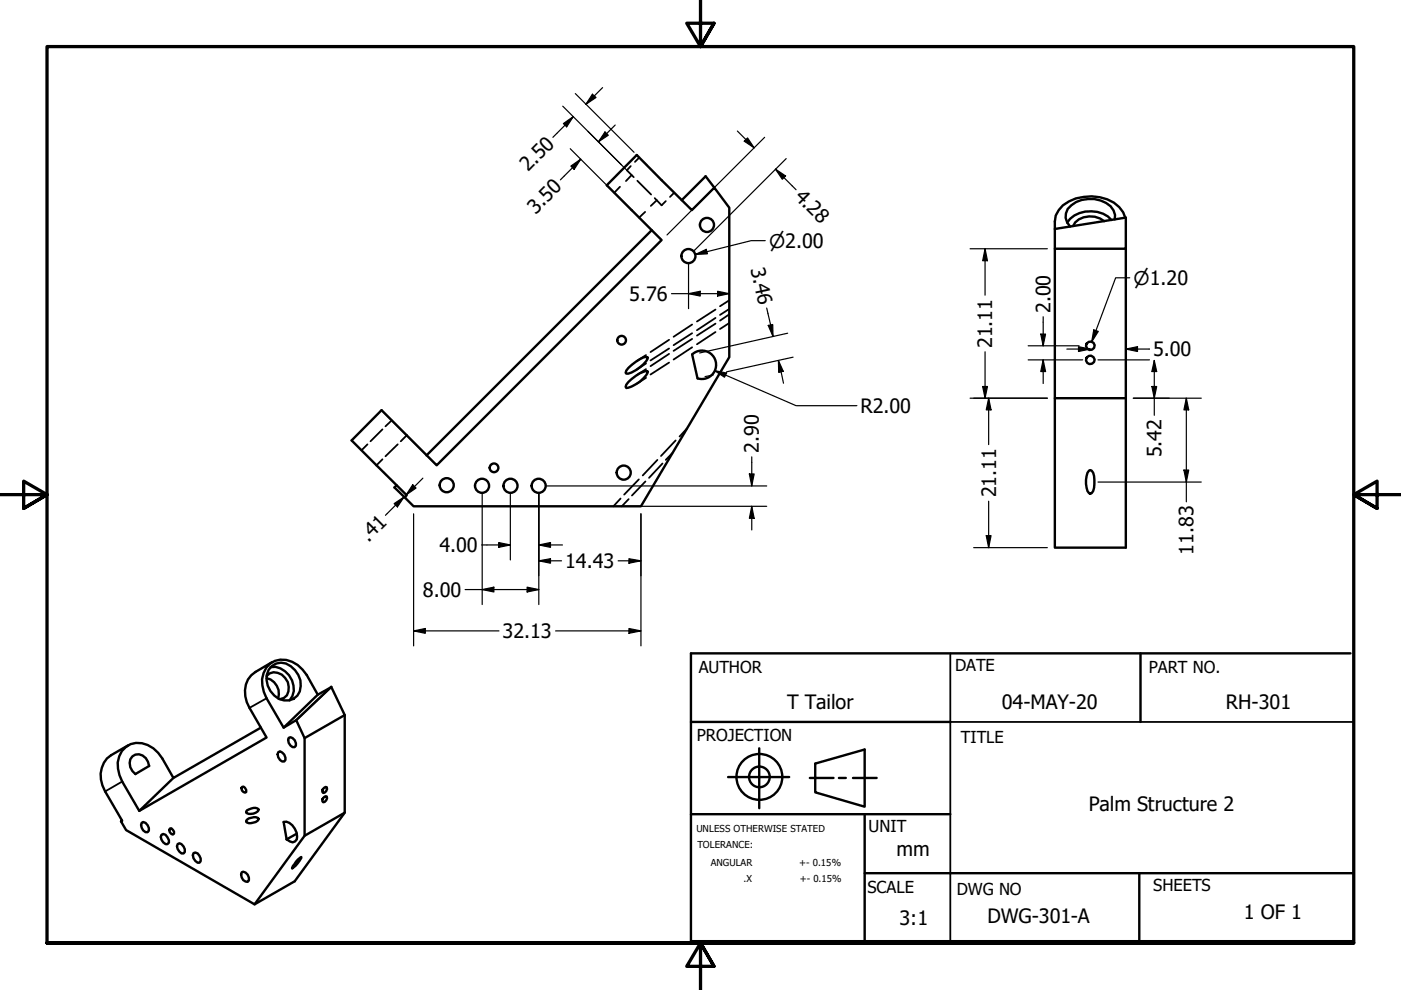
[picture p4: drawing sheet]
<svg xmlns="http://www.w3.org/2000/svg" width="297mm" height="210mm" viewBox="0 0 297 210" stroke-linecap="round" stroke-linejoin="round" font-family="sans-serif">
<!-- layer: Hidden (ANSI) -->
<g fill="none" stroke="#000" stroke-width=".38">
<path d="M131.4 39.6l-1.2 1.3M133.7 35.2l-.8 .9 1.5 1.5M133.9 37.1l-1.2 1.3M135.1 38.3l2.9 2.9M135.5 33.4l-.9 .9M136.8 44.9l-1.3 1.2M138.8 42l1.5 1.5 .9-.9M139.3 42.5l-1.3 1.2M142.9 40.9l-.9 .9M137 78.3l-2 1.2M137 77.1l-2 1.3M137 75.3l-2 1.3"/>
<path d="M141.9 76.9l-4 2.5M141.9 75l-4 2.6M141.9 73.9l-4 2.5M141.9 72l-4 2.6M146.7 73.6l-3.9 2.6M146.7 71.9l-3.9 2.5M146.7 70.6l-3.9 2.6M146.7 68.8l-3.9 2.6M151.7 70.4l-3.9 2.6M151.7 68.6l-3.9 2.6M151.7 67.4l-3.9 2.6M151.7 65.6l-3.9 2.6"/>
<path d="M154.6 68.5l-1.9 1.3M154.6 66.6l-1.9 1.4M154.6 65.5l-1.9 1.3M154.6 63.7l-1.9 1.2M77.9 94.2l-1.3 1.3M81.1 97.4l-1.3 1.3M81.1 91l-2.6 2.6M83.1 89.1l-1.4 1.3M84.3 94.2l-2.6 2.5M86.2 92.3l-1.2 1.3M137 80.1l-2 1.3M139.4 97.5l-3.1 3.3"/>
<path d="M140.5 98.3l-2.9 3M142.6 96l-1.4 1.5M143.3 93.4l-3.2 3.3M145.6 90.9l-1.5 1.7M131.6 105.7l-1.6 1.7M133.3 105.8l-1.5 1.6M135.4 101.6l-3.1 3.3M136.8 102.1l-2.8 3"/>
</g>
<!-- layer: Visible (ANSI) -->
<g fill="none" stroke="#000" stroke-width=".51">
<path d="M135 32.9l11.7 11.6 4.7-4.7 3.2 4.2v31.7l-18.7 31.7h-48.2l-1.9-2 .4-.4-11.7-11.6 6.4-6.4 11.7 11.7 47.7-47.8-11.6-11.6zM151.4 39.8l-1.8-2.4-5.1 5.1M138.2 48.8l-47.8 47.8M223.6 48.5l15.1-2.4v6.6h-15.1M234.1 46.9a4.7 4.7 0 0 0-6.1 .3l-.5 .7M235.6 46.6a6.3 6.3 0 0 0-9.3 .6M236.3 46.5a3.2 3.2 0 0 0-1.8-3.5 6.7 6.7 0 0 0-8.1 1.3 2.91 2.91 0 0 0 .5 3.7M238.6 46.1a6.3 6.3 0 0 0-5.4-4.3 8.7 8.7 0 0 0-8.7 2.7l-.7 1.2-.2 1.3v69.1h15.1v-31.7M238.7 52.7v31.7h-15.1M133.2 78a9.2 9.2 0 0 1 3.8-2.3l.3 .1a3.1 3.1 0 0 1-1.7 2.1 4.7 4.7 0 0 1-2.8 1.3l-.1-.2 .1-.4zM146.8 75.1a3 3 0 0 1 5 1.6 3 3 0 0 1-3.9 3.5l-1.2-5M133.2 81a9.2 9.2 0 0 1 3.8-2.4l.3 .2a3.3 3.3 0 0 1-1.7 2.1 6 6 0 0 1-2.8 1.4l-.1-.3 .1-.4z"/>
<path d="M230.9 99.8l.2-.1a1.83 1.83 0 0 1 .9 2.1 3.8 3.8 0 0 1-.5 2.8l-.4 .1-.2-.1a4.7 4.7 0 0 1 0-4.8zM84.1 102.9l-.5 .4 2.2 2.1M56.5 143.8a3.4 3.4 0 0 1 2.5 4.3M56.5 143.4a2.4 2.4 0 0 1 4 .3 3.3 3.3 0 0 1 .3 3.7l-.6 .6-.8 .2M57.3 141.4a4.6 4.6 0 0 1 4.7 6.2l-.6 .9M57.7 141.2a3.1 3.1 0 0 1 4 .1 4.5 4.5 0 0 1 1.4 6.2 3.6 3.6 0 0 1-5.8-1 4.1 4.1 0 0 1 .4-5.3zM57.7 140.4l-3.5 2.1a5.2 5.2 0 0 0-1.9 6.4l4.2 7.5-27 15.5-3.6-6.2a6.4 6.4 0 0 1-.1-6.5 4.6 4.6 0 0 1 6.7-.5l1 .9 .9 1.2 2.4 4.1 18.5-10.6M59 159.5l.4-.2a1.71 1.71 0 0 1 1.1 1.8l-.2 .4a1.39 1.39 0 0 1-1.3-2zM61.2 156.4a1.27 1.27 0 0 1 1.5 1.7l-.2 .3a1.39 1.39 0 0 1-1.3-2zM67.4 147.3l-7.3 7M70.2 145.6l-2.8 1.7-2.4-4.2a5.9 5.9 0 0 0-6.7-3 5.1 5.1 0 0 0-2.4 6.6l.6 1.4 3.6 6.2 2.7-1.6 1.8 3.8v20.7l-10.6 14.5-27.3-15.7-1-1.8 .2-.2-3.6-6.2a5.6 5.6 0 0 1 1.3-7.7l3.6-2.1M70.2 145.6l2.9 6-8.5 4.9"/>
<path d="M70.2 145.6l-7.4 7.1M73.1 151.6v20.7l-8.5 4.9M25.8 174l-.1 .2M28.1 160.4a2.07 2.07 0 0 1 3.3 1.1l.2 .9-2.9 1.7a2.58 2.58 0 0 1-.6-3.7zM30 174.5l.4-.2a1.67 1.67 0 0 1 1.2 1.8l-.3 .3a1.4 1.4 0 0 1-1.3-1.9zM34.2 177l.4-.2a1.86 1.86 0 0 1 1.2 1.9l-.3 .3a1.46 1.46 0 0 1-1.3-2zM36 175.7l.3-.1 .6 .7v.5l-.3 .1a.91 .91 0 0 1-.6-1.2zM36.8 164.9l-7.3 7M37.7 179l.3-.2a1.71 1.71 0 0 1 1.2 1.8l-.3 .3a1.46 1.46 0 0 1-1.2-1.9zM51.3 166.8h.3l.3 .2 .3 .5v.4l-.3 .2-.6-.5-.1-.5zM52.4 173.8l.4-.3a1.95 1.95 0 0 1 2 .1 .99 .99 0 0 1-1.1 .8 1.46 1.46 0 0 1-1.5-.1zM52.4 171.8l.4-.2a1.78 1.78 0 0 1 2 0 1.86 1.86 0 0 1-2.6 .7z"/>
<path d="M60.1 174.3a2.24 2.24 0 0 1 2.4 1.4 2.15 2.15 0 0 1 0 2.7l-.5 .2-1.2-.6zM62.9 176.8l-2.1 1.2M68.7 169l.3-.2 .3 .1a.93 .93 0 0 1-.8 1.2l-.2-.3 .1-.4zM68.7 167l.3-.2 .3 .1a.93 .93 0 0 1-.8 1.2l-.2-.2 .1-.5zM73.1 172.3l-10.6 14.6-8.5 4.8M41 180.9l.4-.1a1.71 1.71 0 0 1 1.1 1.8l-.2 .3a1.48 1.48 0 0 1-1.3-2zM51.2 184.9a1.29 1.29 0 0 1 1.6 1.8l-.3 .3a1.42 1.42 0 0 1-1.3-2.1zM63.1 182.3l.8-.6a5.1 5.1 0 0 1-2 2.4l.2-.5z"/>
<circle cx="146" cy="54.3" r="1.49"/>
<circle cx="149.9" cy="47.7" r="1.49"/>
<circle cx="131.8" cy="72.1" r=".92"/>
<circle cx="231.2" cy="76.3" r=".9"/>
<circle cx="231.2" cy="73.3" r=".91"/>
<circle cx="104.7" cy="99.2" r=".92"/>
<circle cx="94.7" cy="102.9" r="1.49"/>
<circle cx="102.2" cy="103" r="1.49"/>
<circle cx="108.2" cy="103" r="1.49"/>
<circle cx="114.2" cy="103" r="1.49"/>
<circle cx="132.2" cy="100.2" r="1.49"/>
</g>
<!-- layer: Visible Narrow (ANSI) -->
<path d="M56.5 148.1l-3.6 2M70.1 145.8l-7.3 6.9M25.9 165.7l-3.6 2.1" fill="none" stroke="#000" stroke-width=".38"/>
<!-- layer: Border (ANSI) -->
<path d="M148.5 -.1v10l-2.9-5h5.8l-2.9 5 2.9-5M0 104.9h10l-5-2.9v5.8l5-2.9-5 2.9M297 104.9h-10l5-2.9v5.8l-5-2.9 5 2.9M10 199.9v-190h277v190h-277h277M151.4 204.9l-2.9-5 2.9 5h-5.8l2.9-5v10" fill="none" stroke="#000" stroke-width=".7"/>
<!-- layer: Title (ANSI) -->
<g fill="none" stroke="#000" stroke-width=".51">
<path d="M241.8 138.5v14.6M286.3 138.5h-139.8v61.1h140.5M146.5 153.1h55M161 158.7v12.7M146.5 172.6h55M154.4 164.8h12.9M171.7 164.9h5M172.8 161.9l10.5-3v12.1l-10.5-3zM177.9 164.9h1.4M180.8 164.9h5.1M183.3 172.6v27.3M183.3 185.1h103.5"/>
<path d="M241.6 185.1v14.8"/>
<circle cx="161" cy="164.7" r="4.9"/>
<circle cx="161" cy="164.7" r="2.19"/>
</g>
<path d="M201.5 138.5v61.1M201.5 153.1h85.3M139.3 199.9h147.5" fill="none" stroke="#000" stroke-width=".38"/>
<!-- layer: Dimension (ANSI) -->
<g fill="none" stroke="#000" stroke-width=".25">
<path d="M122 19.8l12.4 12.5M125.6 20l.8 .7-2.2 1.4zM127.8 18.6l-3.6 3.5M119.3 22.5l12.5 12.5M119.4 26.2l2.1-1.5-1.4 2.2zM120.9 31.5l8.2 8.2M121 35.2l2.1-1.4-1.4 2.1zM121.5 24.7l-4.3 4.4M123.1 33.8l-4.3 4.3M124.7 27.8l8.1 8.2M128.3 28l.7 .7-2.1 1.4zM130.4 26.5l-3.5 3.6"/>
<path d="M156.3 27.8l3.6 3.5M157.8 29.9l.7-.7 1.4 2.1zM162.1 29.1l-20.7 20.7M164.4 35.8l2.2 1.5-.7 .7zM164.4 35.8l4.4 4.4M166.7 33.6l-19.3 19.3M146 55.9v9.5M147.3 53l-.2 .2M147.4 53.9l2.3-1 .3 .9zM162.2 51h-2.9l-11.9 2.9M205.7 52.7h16.4M208.9 52.7l.5 2.6h-1.1z"/>
<path d="M208.9 52.7v9.9M239.5 58.9h-3l-5 13.6M142.4 62.3h12.2M146 62.3l2.5-.5v1zM151.3 79.5l-1.8 .4M151.5 78.6l2.6 .5-.5 .9zM151.5 78.6l17.3 7.4h12.9M152.1 61.8l2.5 .5-2.5 .5zM162.6 65.3l1.3 6M162.9 69l.9-.2 .1 2.5zM165 76.4l1.1 2.3-1 .3zM165 76.4l1.1 4.9"/>
<path d="M167 70.6l-18.7 4.2M168.1 75.7l-14 3.1M208.9 74.6v9.8M218 76.3h11.6M218 73.3h10.8M220.7 70.8h1l-.5 2.5zM221.2 76.3l.5 2.5h-1zM221.2 67.2v6.1M221.2 76.3v5M226.2 74h4.9M228.7 73.5l2.4 .5-2.4 .5zM231.9 69.9l1 .4-1.4 2.2z"/>
<path d="M232.8 76.3h10.9M238.7 74l2.5-.5v1zM238.7 74h5M244.7 76.4l-.5 2.4h1l-.5-2.4v11.6M159.4 96.9v6.1M205.7 84.4h16.4M208.3 82h1.1l-.5 2.4zM209.6 84.4l.5 2.5h-1zM209.6 84.4v9.9M240.3 84.4h14.4M244.2 82h1l-.5 2.4zM251 99.7h1l-.5 2.5z"/>
<path d="M251.5 84.4l.5 2.5h-1zM251.5 84.4v22M83.6 106.8l2.1-1.4-1.4 2.1zM85.7 105.4l-4 3.9M87.5 102.8l.7 .7-2.1 1.4zM87.7 108.9v28M89.7 101.4l-3.6 3.5M102.1 115.5h6.1M102.2 104.6v23.6M105.7 115l2.5 .5-2.5 .5zM108.2 104.6v14.1M114.2 115.5l2.5-.5v1z"/>
<path d="M114.2 118.9l2.5-.4v.9zM114.2 104.6v23.6M114.2 115.5h5.1M114.2 118.9h4.9M115.8 103h46.8M131.1 118.9h4.8M131.6 107.4h31M133.3 118.5l2.6 .4-2.6 .5zM135.9 108.9v28M158.9 100.5h1l-.5 2.5zM159.4 107.4l.5 2.5h-1zM159.4 107.4v5"/>
<path d="M206.4 116.1h15.7M209.1 113.6h1l-.5 2.5zM209.6 106.3v9.8M232.8 102.2h21.9M87.7 133.8l2.5-.5v1zM87.7 133.8h18.1M98.6 125h15.6M102.2 125l2.5-.5v1zM111.8 124.5l2.4 .5-2.4 .5zM117.8 133.8h18.1M133.3 133.3l2.6 .5-2.6 .5z"/>
</g>
<g fill="#000">
<path d="M125.6 20l.8 .7-2.2 1.4z" fill-rule="evenodd"/>
<path d="M119.4 26.2l2.1-1.5-1.4 2.2z" fill-rule="evenodd"/>
<path d="M121 35.2l2.1-1.4-1.4 2.1z" fill-rule="evenodd"/>
<path d="M128.3 28l.7 .7-2.1 1.4z" fill-rule="evenodd"/>
<path d="M157.8 29.9l.7-.7 1.4 2.1z" fill-rule="evenodd"/>
<path d="M164.4 35.8l2.2 1.5-.7 .7z" fill-rule="evenodd"/>
<path d="M147.4 53.9l2.3-1 .3 .9z" fill-rule="evenodd"/>
<path d="M208.9 52.7l.5 2.6h-1.1z" fill-rule="evenodd"/>
<path d="M146 62.3l2.5-.5v1z" fill-rule="evenodd"/>
<path d="M152.1 61.8l2.5 .5-2.5 .5z" fill-rule="evenodd"/>
<path d="M151.5 78.6l2.6 .5-.5 .9z" fill-rule="evenodd"/>
<path d="M162.9 69l.9-.2 .1 2.5z" fill-rule="evenodd"/>
<path d="M165 76.4l1.1 2.3-1 .3z" fill-rule="evenodd"/>
<path d="M220.7 70.8h1l-.5 2.5z" fill-rule="evenodd"/>
<path d="M221.2 76.3l.5 2.5h-1z" fill-rule="evenodd"/>
<path d="M228.7 73.5l2.4 .5-2.4 .5z" fill-rule="evenodd"/>
<path d="M231.9 69.9l1 .4-1.4 2.2z" fill-rule="evenodd"/>
<path d="M238.7 74l2.5-.5v1z" fill-rule="evenodd"/>
<path d="M244.7 76.3l.5 2.5h-1z" fill-rule="evenodd"/>
<path d="M208.3 82h1.1l-.5 2.4z" fill-rule="evenodd"/>
<path d="M209.6 84.4l.5 2.5h-1z" fill-rule="evenodd"/>
<path d="M244.2 82h1l-.5 2.4z" fill-rule="evenodd"/>
<path d="M251 99.7h1l-.5 2.5z" fill-rule="evenodd"/>
<path d="M251.5 84.4l.5 2.5h-1z" fill-rule="evenodd"/>
<path d="M83.6 106.8l2.1-1.4-1.4 2.1z" fill-rule="evenodd"/>
<path d="M87.5 102.8l.7 .7-2.1 1.4z" fill-rule="evenodd"/>
<path d="M105.7 115l2.5 .5-2.5 .5z" fill-rule="evenodd"/>
<path d="M114.2 115.5l2.5-.5v1z" fill-rule="evenodd"/>
<path d="M114.2 118.9l2.5-.4v.9z" fill-rule="evenodd"/>
<path d="M133.3 118.5l2.6 .4-2.6 .5z" fill-rule="evenodd"/>
<path d="M158.9 100.5h1l-.5 2.5z" fill-rule="evenodd"/>
<path d="M159.4 107.4l.5 2.5h-1z" fill-rule="evenodd"/>
<path d="M209.1 113.6h1l-.5 2.5z" fill-rule="evenodd"/>
<path d="M87.7 133.8l2.5-.5v1z" fill-rule="evenodd"/>
<path d="M102.2 125l2.5-.5v1z" fill-rule="evenodd"/>
<path d="M111.8 124.5l2.4 .5-2.4 .5z" fill-rule="evenodd"/>
<path d="M133.3 133.3l2.6 .5-2.6 .5z" fill-rule="evenodd"/>
</g>
<g font-size="4.2">
<text x="112" y="36.5" transform="rotate(-45 112 36.5)">2.50</text>
<text x="168.3" y="41.9" transform="rotate(45 168.3 41.9)">4.28</text>
<text x="113.6" y="45.5" transform="rotate(-45 113.6 45.5)">3.50</text>
<text x="159.1" y="56.9" transform="rotate(78 159.1 56.9)">3.46</text>
<text x="133.4" y="63.8">5.76</text>
<text x="222.7" y="66.4" transform="rotate(-90 222.7 66.4)">2.00</text>
<text x="210.4" y="73.8" transform="rotate(-90 210.4 73.8)">21.11</text>
<text x="244.5" y="75.5">5.00</text>
<text x="182.4" y="87.5">R2.00</text>
<text x="160.9" y="96" transform="rotate(-90 160.9 96)">2.90</text>
<text x="246.3" y="97" transform="rotate(-90 246.3 97)">5.42</text>
<text x="211.2" y="105.4" transform="rotate(-90 211.2 105.4)">21.11</text>
<text x="78.1" y="115" transform="rotate(-45 78.1 115)">.41</text>
<text x="93.2" y="117.1">4.00</text>
<text x="253" y="117.6" transform="rotate(-90 253 117.6)">11.83</text>
<text x="119.8" y="120.4">14.43</text>
<text x="89.7" y="126.5">8.00</text>
<text x="106.6" y="135.3">32.13</text>
<text x="166.9" y="150.3">T Tailor</text>
<text x="212.4" y="150.3">04-MAY-20</text>
<text x="259.9" y="150.4">RH-301</text>
<text x="230.8" y="171.9">Palm Structure 2</text>
<text x="190.1" y="181.5">mm</text>
<text x="190.7" y="196.2">3:1</text>
<text x="209.4" y="195.7">DWG-301-A</text>
<text x="263.7" y="194.9">1 OF 1</text>
</g>
<g font-size="4">
<text x="163.1" y="52.5">⌀2.00</text>
<text x="240.3" y="60.4">⌀1.20</text>
</g>
<g font-size="3.5">
<text x="148.1" y="142.8">AUTHOR</text>
<text x="202.5" y="142.2">DATE</text>
<text x="243.6" y="142.8">PART NO.</text>
<text x="147.8" y="157.2">PROJECTION</text>
<text x="203.7" y="157.5">TITLE</text>
<text x="184.1" y="176.4">UNIT</text>
<text x="184" y="189.3">SCALE</text>
<text x="202.9" y="189.7">DWG NO</text>
<text x="244.5" y="188.9">SHEETS</text>
</g>
<g font-size="2">
<text x="147.6" y="176.4">UNLESS OTHERWISE STATED</text>
<text x="147.9" y="179.9">TOLERANCE:</text>
<text x="150.7" y="183.6">ANGULAR</text>
<text x="169.4" y="183.7">+- 0.15%</text>
<text x="157.6" y="187">.X</text>
<text x="169.5" y="187">+- 0.15%</text>
</g>
</svg>
